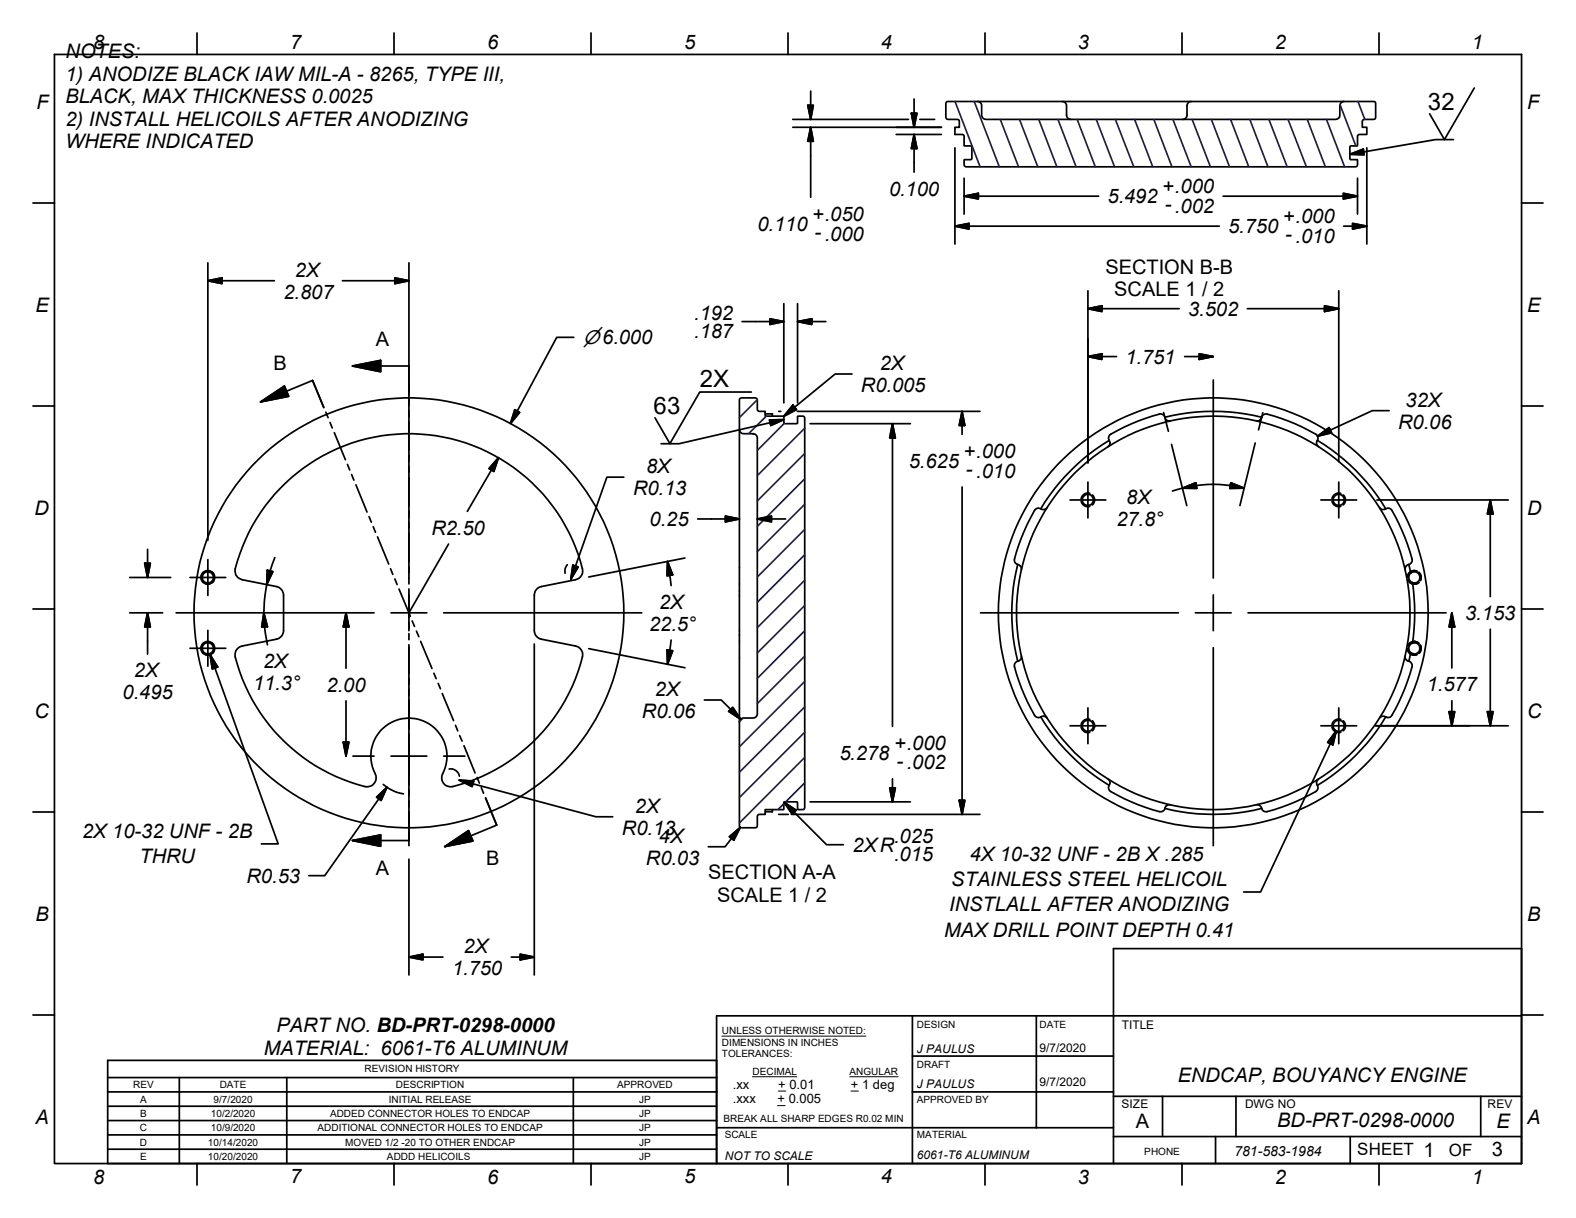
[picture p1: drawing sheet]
<svg xmlns="http://www.w3.org/2000/svg" width="279mm" height="216mm" viewBox="0 0 279 216" stroke-linecap="round" stroke-linejoin="round" font-family="sans-serif">
<g fill="none" stroke="#000" stroke-width=".3">
<path d="M9.7 9.7h260v196.5h-260zM34.9 5.8v3.9M69.8 5.8v3.9M104.8 5.8v3.9M139.7 5.8v3.9M143.2 18.7h1l-.5 2.5zM143.7 16.2v5M162.1 17.5v5.1M167.8 18.1h5.9l.3 .4 .1 2.3 .3 .3 .4 .1h62l.4-.1 .2-.3 .1-2 .1-.4 .3-.3 5.6-.1a.32 .32 0 0 1 .4 .4v2.4a.34 .34 0 0 1-.4 .4l-1.9 .1-.1 .2v1.1h.8v1.2l-1.5 .1-.1 .3-.1 1.7h-1.1l-.2 .2 .1 2.1 1.3 .2-.1 .9-.3 .3h-69l-.4-.3v-.9l1.4-.2v-2.1l-.2-.2h-1.2v-1.7a.34 .34 0 0 0-.4-.4h-1.2v-1.2h.8v-1.1a.34 .34 0 0 0-.4-.3h-1.6l-.4-.3v-2.5zM173.3 18h65M174.6 5.8v3.9M188.3 18l.4 .1 .4 .4v2.1l.4 .5 .3 .1"/>
<path d="M209.5 5.8v3.9M211.2 18l-.4 .1-.3 .4-.1 2.1-.3 .5-.4 .1M244.5 5.8v3.9M261.4 15.6l-5.3 9.1-2.7-4.5M5.8 36h3.9M140.5 21.2h20.6M140.5 22.6h26.4M143.7 22.6v12.4M143.7 22.6l.5 2.4h-1zM158.9 23.8h8M161.6 20.1h1l-.5 2.5zM162.1 23.8l.5 2.5h-1z"/>
<path d="M162.1 23.8v6.7M163.1 21.2h2.6M169.3 26.2v17.1M170.9 31.6v6.4M170.9 34.8l2.5-.5v1zM170.9 34.8h23.9M216.8 34.8h23.9M238.2 34.3l2.5 .5-2.5 .5zM239.3 27.3l2.4-.9 .2 1zM239.8 39.6l2.5 .5-2.5 .5zM240.7 31.6v6.4M242.3 26.2v17.1"/>
<path d="M257.7 24.7h-3.2l-15.2 2.6M269.7 36h3.9M36.9 46.6v49.2M36.9 49.8l2.4-.5v1zM36.9 49.8h11.7M60.7 49.8h11.8M70 49.3l2.5 .5-2.5 .5zM72.5 46.6v56.9M101.7 59.8h-3l-8.2 15.3M131.6 57h7.4M136.5 56.5l2.5 .5-2.5 .5zM139 53.8v17.6"/>
<path d="M141.4 53.8v17.6M141.4 57l2.5-.5v1zM141.4 57h5M169.3 40.1l2.5-.5v1zM169.3 40.1h46.9M192.9 54.7l2.4-.5v1zM192.9 51.5v30.5M209 54.7h-16.1M221.1 54.7h16.2M234.8 54.2l2.5 .5-2.5 .5zM237.3 51.5v30.3M238.2 40.1h4.1"/>
<path d="M5.8 72h3.9M46.2 71.2l4.2-2.8 .8 1.9zM46.2 71.2l9.2-3.8 2 4.8M57.8 73.1l.4 .9M58.5 74.9l.4 1M59.3 76.7l1.9 4.8M62.5 64.9l5-1v2zM62.5 64.9h10M91.3 72.6l.8 .5-1.6 2zM131.1 76.1v51.9M131.2 70.6l.3-.1h2.4l.3 .1 .2 2.2 .2 .1h1.1v.9h3.2l.2 1.3h2.2l.1-1.3h.9a.34 .34 0 0 1 .4 .3v69a.34 .34 0 0 1-.4 .4h-.9l-.1-1.3h-2.2l-.2 1.3h-3.2v.9h-1.1l-.2 .1-.1 .2v1.6a.34 .34 0 0 1-.4 .4h-2.4a.34 .34 0 0 1-.4-.4v-18.4l.2-.4 .4-.2h2l.3-.2 .3-.6v-48.9l-.1-.3-.3-.3-2.2-.1-.4-.2-.2-.4v-5.4zM133.2 69.5h-9.1l-5.3 9.1-2.7-4.5"/>
<path d="M135.7 73.4h1.2v.4M136.4 74.4h2.6l-2.3 1zM138 72.9h.4M139 74.4l-18.6 4.3h-3.2M140.6 71.8l.6 .8-2.2 1.2zM141.4 72.9h32.3M143.6 75.1h17.8M151 66.3h-2.9l-9.1 7.5M158.2 75.1v53.7M158.2 75.1l.5 2.5h-1zM170.6 72.9l.4 2.5h-.9zM170.6 72.9v4.1"/>
<path d="M192.9 63.2l2.4-.5v1zM192.9 63.2h5.1M196.6 78.1a36.1 36.1 0 0 0-12.1 12.1M206.3 73.1l.8 3.4M206.5 74a36 36 0 0 1 17.2 0M207.5 74.6a.84 .84 0 0 1-1-.8l-.4-.3-.4-.1a30.7 30.7 0 0 0-9.1 3.9v.6a.9 .9 0 0 1-.2 1.3M207.7 78.8l2.7 10.8M210 63.2h5.1M212.6 62.7l2.5 .5-2.5 .5zM215.1 67.4v35.1M222.5 78.5l-2.7 11.1M222.7 74.6a1.03 1.03 0 0 0 1.2-1l.3-.2a29.8 29.8 0 0 1 9.2 3.7l.2 .4v.4a.84 .84 0 0 0 .2 1.3"/>
<path d="M223.9 73.2l-.8 3M233.6 78.1a35.3 35.3 0 0 1 12.1 12.1M233.6 77.3l2-1.5 .5 .9zM246.3 72.8h-3l-9.7 4.5M269.7 72h3.9M25.7 99.8h.9l-.4 2.6zM26.2 97.4v5M36.9 99.2v6.3M48.7 98.8a25.8 25.8 0 0 0-1.3 15.5M49.7 86.6a31.7 31.7 0 0 1 53.6 14.5 1.62 1.62 0 0 1-1.3 1.7l-6 1.2a1.59 1.59 0 0 0-1.3 1.5v6.3a1.59 1.59 0 0 0 1.3 1.5l6 1.2a1.58 1.58 0 0 1 1.3 2 31.6 31.6 0 0 1-23.3 23 1.59 1.59 0 0 1-1.5-2.4 6.8 6.8 0 0 0-6.2-9.8 6.8 6.8 0 0 0-5.7 10.1 1.62 1.62 0 0 1-1.9 2 31.7 31.7 0 0 1-23-23.2 1.58 1.58 0 0 1 1.2-1.7l6.1-1.2a1.59 1.59 0 0 0 1.3-1.5v-6.3a1.59 1.59 0 0 0-1.3-1.5l-6.1-1.2a1.65 1.65 0 0 1-1.2-2 31.5 31.5 0 0 1 8-14.2zM61.6 82.3l.4 1M62.3 84.1l.4 1"/>
<path d="M63.1 85.9l2 4.9M65.4 91.6l.4 1M66.2 93.4l.4 1M66.9 95.2l2 4.8M79.5 96.4l-7 12.2M88.4 81.1l-.9 2.5-.8-.5zM88.4 81.1l-5.6 9.6M110.6 84.6h-3l-6.4 18.1M118.3 99.5l.7 4.3M118.3 99.5l1 2.4-1 .2zM121.4 98.9l-17 3.4M123.7 92h7.4"/>
<path d="M128.6 91.5l2.5 .5-2.5 .5zM134.3 92l2.5-.5v1zM134.3 92h5M170.6 86.3v58.1M185.7 90a.9 .9 0 0 1-1.3 .1h-.5l-.4 .2a33.7 33.7 0 0 0-3.7 9l.1 .4 .5 .4M189.7 88.6h6.3M191.7 88.9a1.25 1.25 0 0 0 1.5 .9M192.9 85.4v6.4M193.2 87.5a1.17 1.17 0 0 0-1.5 .9M193.7 87.7a1.18 1.18 0 0 1 0 1.8M209.6 86.5l2.4-.9 .2 1zM218.2 85.6l2.4 .9-2.6 .1z"/>
<path d="M220.6 86.5a22.6 22.6 0 0 0-12.7 .5M234.2 88.6h6.3M236.1 88.9a1.29 1.29 0 0 0 1.6 .9M237.3 85.4v6.4M237.7 87.5a1.2 1.2 0 0 0-1.6 .9M238.1 87.7a1.18 1.18 0 0 1 0 1.8M244.1 88.6h23.3M244.6 90a.89 .89 0 0 0 1.3 .1l.6 .1a28 28 0 0 1 3.5 7.6l.3 1.3a.96 .96 0 0 1-.9 1.1l-.3 .4v.4M264.2 88.6v17.1M264.2 88.6l.5 2.5h-1zM5.8 107.9h3.9M23 108.6h5.8"/>
<path d="M23 102.4h7.3M26.2 108.6l.4 2.5h-.9zM26.2 108.6v7.4M31.2 108.6h35.1M33.7 102.4h6.3M33.7 114.9h6.3M35.7 102.6a1.18 1.18 0 0 0 1.5 .9M35.7 115.2a1.18 1.18 0 0 0 1.5 .9M36 114a1.21 1.21 0 0 0 0 1.8M36 101.5a1.21 1.21 0 0 0 0 1.8M36.5 113.8a1.17 1.17 0 0 1 1.5 .9M36.5 101.2a1.17 1.17 0 0 1 1.5 .9"/>
<path d="M36.9 111.7v6.4M37.2 101.2a1.17 1.17 0 0 0-1.5 .9M37.2 113.8a1.17 1.17 0 0 0-1.5 .9M37.3 116.1l1.3 2.1-1 .4zM37.3 116.1l12 33.5h-3M37.6 101.5a1.17 1.17 0 0 1 0 1.8M37.6 114a1.17 1.17 0 0 1 0 1.8M38 115.2a1.18 1.18 0 0 1-1.5 .9M38 102.6a1.18 1.18 0 0 1-1.5 .9M46.8 108.6l.6 2.5h-1zM47.4 101.1l1 .2-1.1 2.3zM61.3 108.6v9.8"/>
<path d="M61.3 108.6l.5 2.5h-.9zM69.2 100.8l.4 1M69.3 108.6h6.4M70 102.6l.4 1M70.7 104.4l2 4.8M72.5 104.4v7.4M72.5 112.3v1.1M72.5 114.3v35.6M73.1 110.1l.4 .9M73.8 111.9l.5 1M74.6 113.7l2 4.8M76.9 119.3l.4 1"/>
<path d="M78.7 108.6h35.1M94.7 114.2v58.6M100.6 100.1l-.4 .7v.8M101.6 100.2l.9 .3-1.3 2.2zM104.4 115l17 3.4M118.3 115.2l1 .2-1 2.4zM119 113.5l-.7 4.3M173.8 108.6h35.1M180.4 100.1a35.3 35.3 0 0 0 0 17.1M180.4 100.1a.81 .81 0 0 1 .7 .9M181.1 116.2a.87 .87 0 0 1-.8 1.1l-.4 .3-.1 .4a32.7 32.7 0 0 0 3.7 9 1.44 1.44 0 0 0 1.5 0h.3l.4 .3M211.9 108.6h6.4"/>
<path d="M215.1 105.5v6.3M215.1 114.8v35.1M221.3 108.6h35.1M249.1 116.2a.84 .84 0 0 0 .8 1.1l.4 .5 .1 .2a30.7 30.7 0 0 1-3.9 9.1h-.6a.91 .91 0 0 0-1.3 .2M249.5 115l.2 .6 .5 .4M249.6 102.8l.4 .5 .6 .2M249.8 100.1l.3 1.5M250.1 101.6a1 1 0 0 0 .3 1.7M250.1 115.7l-.3 1.5M250.1 101.6a.99 .99 0 0 1 1.6 .6 .99 .99 0 0 1-1.3 1.1M250.2 101.3l-.5 .4-.2 .6M250.3 101.2l.4-.1 .5 .1"/>
<path d="M250.4 114a.98 .98 0 0 0-.3 1.7M250.4 114a.98 .98 0 0 1 1.3 1.1 .98 .98 0 0 1-1.6 .6M250.4 103.3a38 38 0 0 1 0 10.7M250.6 113.7l-.6 .3-.4 .4M250.7 113.7h.1M250.8 113.7l.8 .3zM251.2 116l-.9 .1M251.5 101.5l.3 .2 .1 .6-.1 .6M251.6 103.2l-.5 .3h-.4M251.8 114.3l.1 .7-.1 .5-.3 .3M257.4 108.6v9.8M257.4 108.6l.5 2.5h-1z"/>
<path d="M264.2 111.5v17.2M269.7 107.9h3.9M60.9 131.6h.9l-.5 2.4zM61.3 124.2v9.8M62.6 134h3.7M67.9 139l1 .7 1 .6 1.6 .4M68.6 139.6l-11 15.6h-2.8M69.3 134h6.4M77.7 121.1l.4 1M78.4 122.9l2 4.8M78.7 134h3.7M79.6 136.3a1.57 1.57 0 0 1 1.8 1.3"/>
<path d="M80.8 128.6l.4 1M81.4 138.3l24.2 6.5h3M81.4 138.3l2.6 .2-.3 .9zM81.5 130.4l.4 1M82.3 132.2l1.9 4.8M84.6 137.8l.4 1M85.3 139.6l.4 1M124.9 124.1h3l3.4 3.4M129.2 126.1l.7-.7 1.4 2.1zM157.7 139.7h1l-.5 2.4zM158.2 138v4.1M184.5 127.1a36.1 36.1 0 0 0 12.1 12.1"/>
<path d="M189.7 128.7h6.3M191.7 128.9a1.24 1.24 0 0 0 1.5 .9M192.9 125.5v6.3M193.2 127.5a1.25 1.25 0 0 0-1.5 .9M193.7 127.8a1.18 1.18 0 0 1 0 1.7M196.4 138.1a.76 .76 0 0 1 .2 1.1M196.6 139.2l-.1 .4 .2 .6a33.7 33.7 0 0 0 9 3.7 1.19 1.19 0 0 0 1-1l.4-.2h.4M233.8 138.1a.87 .87 0 0 0-.2 1.3v.4l-.2 .4a29.8 29.8 0 0 1-9.2 3.7l-.3-.2-.2-.4M234.2 128.7h6.3M236.1 128.9a1.25 1.25 0 0 0 1.6 .9M236.9 129.6l-13.4 28.5h-3M236.9 129.6l-.6 2.4-.9-.4z"/>
<path d="M237.3 125.5v6.3M237.7 127.5a1.29 1.29 0 0 0-1.6 .9M238.1 127.8a1.18 1.18 0 0 1 0 1.7M245.7 127.1a35.3 35.3 0 0 1-12.1 12.1M256.9 126.2h1l-.5 2.5zM257.4 124.2v4.5M263.7 126.2h1l-.5 2.5zM267.4 128.7h-23.5M5.8 143.9h3.9M62.5 149l5-1v2zM66.8 141.3l1.8-1.7-1 2.3zM72.5 152.3v20.5"/>
<path d="M72.5 149h-10M78.8 150.1l4.3-2.9 .7 1.9zM86.1 141.4l2 4.9-9.3 3.8M129.3 148.3l1.9-1.6-1.1 2.2zM131.2 146.7l-2.7 3.4h-2.9M136.9 143.5v.4h-1.2M138 144.4h1.7M139 142.2l2.1 1.4-.7 .7zM139 142.2l7.5 7.5h3M140.3 144.4h33.4M143.6 142.1h17.8M170.1 141.9h.9l-.4 2.5z"/>
<path d="M206.5 143.3a35.3 35.3 0 0 0 17.2 0M222.7 142.7a.84 .84 0 0 1 1 .6M269.7 143.9h3.9M5.8 179.9h3.9M72.5 169.7l2.5-.6v1zM72.5 169.7h6M90.6 169.7h4.1M92.2 169.1l2.5 .6-2.5 .4zM269.7 168.1h-72.3v38.1M269.7 179.9h3.9M19.1 193.5h107.9M19.1 191h107.9"/>
<path d="M19.1 196.1h107.9M19.1 198.6h107.9M31.8 191v15.2M50.8 191v15.2M101.6 191v15.2M127 199.9h70.4M127 188h-107.9v18.2h250.6M161.8 187.2h35.6M161.8 193.5h35.6M161.8 180.1v26.1M183.7 180.1v19.8M197.4 194.3h72.3"/>
<path d="M206.1 194.3v7.2M219.1 194.3v7.2M262.5 194.3v7.2M269.7 180.1h-142.7v26.1M19.1 201.2h107.9M19.1 203.7h107.9M34.9 206.2v3.9M69.8 206.2v3.9M104.8 206.2v3.9M139.7 206.2v3.9M174.6 206.2v3.9M197.4 201.5h72.3"/>
<path d="M209.5 206.2v3.9M215.5 201.5v4.7M239.4 201.5v4.7M244.5 206.2v3.9"/>
<circle cx="192.9" cy="88.6" r=".99"/>
<circle cx="237.3" cy="88.6" r=".99"/>
<circle cx="36.8" cy="114.9" r="1"/>
<circle cx="36.8" cy="102.3" r="1"/>
<circle cx="72.5" cy="108.6" r="38.1"/>
<circle cx="215.1" cy="108.6" r="34.9"/>
<circle cx="215.1" cy="108.6" r="38.1"/>
<circle cx="192.9" cy="128.7" r=".99"/>
<circle cx="237.3" cy="128.7" r=".99"/>
</g>
<path d="M128 183.7h25.5M133.4 190.9h7.9M137.8 196h1.4M138 193.4h1.3M150.6 190.9h8.6M150.9 193.4h1.3" fill="none" stroke="#000" stroke-width=".18"/>
<g fill="#000" stroke="#000" stroke-width=".3">
<path d="M143.2 18.7h1l-.5 2.5zM143.7 22.6l.5 2.4h-1zM161.6 20.1h1l-.5 2.5zM162.1 23.8l.5 2.5h-1zM169.3 40.1l2.5-.5v1zM170.9 34.8l2.5-.5v1zM238.2 34.3l2.5 .5-2.5 .5zM239.3 27.3l2.4-.9 .2 1zM36.9 49.8l2.4-.5v1zM70 49.3l2.5 .5-2.5 .5zM136.5 56.5l2.5 .5-2.5 .5zM141.4 57l2.5-.5v1z"/>
<path d="M192.9 54.7l2.4-.5v1zM234.8 54.2l2.5 .5-2.5 .5zM239.8 39.6l2.5 .5-2.5 .5zM46.2 71.2l4.2-2.8 .8 1.9zM62.5 64.9l5-1v2zM91.3 72.6l.8 .5-1.6 2zM136.4 74.4h2.6l-2.3 1zM140.6 71.8l.6 .8-2.2 1.2zM158.2 75.1l.5 2.5h-1zM170.6 72.9l.4 2.5h-.9zM192.9 63.2l2.4-.5v1zM212.6 62.7l2.5 .5-2.5 .5z"/>
<path d="M233.6 77.3l2-1.5 .5 .9zM25.7 99.8h.9l-.4 2.6zM88.4 81.1l-.9 2.5-.8-.5zM128.6 91.5l2.5 .5-2.5 .5zM134.3 92l2.5-.5v1zM209.6 86.5l2.4-.9 .2 1zM218.2 85.6l2.4 .9-2.6 .1zM264.2 88.6l.5 2.5h-1zM26.2 108.6l.4 2.5h-.9zM37.3 116.1l1.3 2.1-1 .4zM47.4 101.1l1 .2-1.1 2.3zM46.8 108.6l.6 2.5h-1z"/>
<path d="M61.3 108.6l.5 2.5h-.9zM101.6 100.2l.9 .3-1.3 2.2zM118.3 115.2l1 .2-1 2.4zM118.3 99.5l1 2.4-1 .2zM257.4 108.6l.5 2.5h-1zM60.9 131.6h.9l-.5 2.4zM81.4 138.3l2.6 .2-.3 .9zM129.2 126.1l.7-.7 1.4 2.1zM157.7 139.7h1l-.5 2.4zM236.9 129.6l-.6 2.4-.9-.4zM256.9 126.2h1l-.5 2.5zM263.7 126.2h1l-.5 2.5z"/>
<path d="M62.5 149l5-1v2zM66.8 141.3l1.8-1.7-1 2.3zM78.8 150.1l4.3-2.9 .7 1.9zM129.3 148.3l1.9-1.6-1.1 2.2zM139 142.2l2.1 1.4-.7 .7zM170.1 141.9h.9l-.4 2.5zM72.5 169.7l2.5-.6v1zM92.2 169.1l2.5 .6-2.5 .4z"/>
</g>
<g fill="none" stroke="#1e1e47" stroke-width=".3">
<path d="M169.3 18l4.5 11.6M172.7 18l4.5 11.6M237.6 18.6l2.8 7.3M240.7 18l1.3 3.2M177.3 21.2l3.3 8.4M180.7 21.2l3.3 8.4M184.1 21.2l3.3 8.4M187.6 21.2l3.2 8.4M191 21.2l3.2 8.4M194.4 21.2l3.2 8.4M197.7 21.2l3.3 8.4M201.1 21.2l3.3 8.4"/>
<path d="M204.6 21.2l3.2 8.4M207.9 21.2l3.3 8.4M211.3 21.2l3.3 8.4M214.8 21.2l3.2 8.4M218.2 21.2l3.2 8.4M221.6 21.2l3.2 8.4M225 21.2l3.2 8.4M228.3 21.2l3.3 8.4M231.8 21.2l3.2 8.4M235.2 21.2l3.2 8.4M134.2 70.9l-3.1 3.1M135.8 73.8l-3.1 3.1"/>
<path d="M139 75.1l-4.7 4.7M142.7 75.9l-8.4 8.4M142.7 98.3l-8.4 8.5M142.7 93.9l-8.4 8.4M142.7 89.4l-8.4 8.4M142.7 84.9l-8.4 8.4M142.7 80.4l-8.4 8.4M142.7 116.3l-8.4 8.4M142.7 111.8l-8.4 8.4M142.7 107.3l-8.4 8.4M142.7 102.8l-8.4 8.5M131.7 127.4l-.6 .4"/>
<path d="M142.7 138.8l-3.4 3.3M142.7 134.3l-11.6 11.6M142.7 129.8l-11.6 11.6M142.7 125.3l-11.6 11.6M142.7 120.8l-11.6 11.6M139 142.5l-1.1 1M142.6 143.3l-.1 .1"/>
</g>
<g font-size="4.3">
<text x="253.2" y="19.5">32</text>
<text x="124.1" y="68.6">2X</text>
<text x="115.9" y="73.4">63</text>
</g>
<g font-size="3.5">
<text x="11.6" y="10.3">NOTES:</text>
<text x="16.5" y="8.7">8</text>
<text x="51.4" y="8.7">7</text>
<text x="86.3" y="8.7">6</text>
<text x="121.3" y="8.7">5</text>
<text x="156.2" y="8.7">4</text>
<text x="191.1" y="8.7">3</text>
<text x="226" y="8.7">2</text>
<text x="260.9" y="8.7">1</text>
<text x="11.6" y="14.3">1) ANODIZE BLACK IAW MIL-A - 8265, TYPE III,</text>
<text x="6.5" y="19.3">F</text>
<text x="11.6" y="18.3">BLACK, MAX THICKNESS 0.0025</text>
<text x="11.6" y="22.3">2) INSTALL HELICOILS AFTER ANODIZING</text>
<text x="270.7" y="19.3">F</text>
<text x="11.6" y="26.3">WHERE INDICATED</text>
<text x="157.6" y="34.7">0.100</text>
<text x="206" y="34.3">+.000</text>
<text x="134.3" y="40.9">0.110</text>
<text x="144" y="39.1">+.050</text>
<text x="196.3" y="36">5.492</text>
<text x="206.5" y="37.4">- .002</text>
<text x="217.7" y="41.4">5.750</text>
<text x="227.4" y="39.6">+.000</text>
<text x="144.4" y="42.3">- .000</text>
<text x="227.9" y="42.8">- .010</text>
<text x="50.2" y="52.9">2.807</text>
<text x="52.3" y="49.1">2X</text>
<text x="196" y="48.5">SECTION B-B</text>
<text x="197.5" y="52.6">SCALE 1 / 2</text>
<text x="6.3" y="55.2">E</text>
<text x="123.1" y="56.7">.192</text>
<text x="123.1" y="59.9">.187</text>
<text x="210.7" y="56">3.502</text>
<text x="270.7" y="55.2">E</text>
<text x="48.5" y="65.6">B</text>
<text x="66.6" y="61.4">A</text>
<text x="103.3" y="61">⌀6.000</text>
<text x="156" y="65.7">2X</text>
<text x="199.5" y="64.5">1.751</text>
<text x="152.6" y="69.5">R0.005</text>
<text x="247.9" y="76">R0.06</text>
<text x="249.2" y="72.1">32X</text>
<text x="114.5" y="83.9">8X</text>
<text x="161.1" y="82.9">5.625</text>
<text x="170.8" y="81.2">+.000</text>
<text x="112.2" y="87.8">R0.13</text>
<text x="171.2" y="84.3">- .010</text>
<text x="199.7" y="89.3">8X</text>
<text x="6.1" y="91.2">D</text>
<text x="76.5" y="94.8">R2.50</text>
<text x="115.2" y="93.3">0.25</text>
<text x="197.9" y="93.2">27.8°</text>
<text x="270.7" y="91.2">D</text>
<text x="116.8" y="107.9">2X</text>
<text x="115.1" y="111.8">22.5°</text>
<text x="259.7" y="109.9">3.153</text>
<text x="46.6" y="118.4">2X</text>
<text x="21.7" y="123.9">0.495</text>
<text x="23.7" y="120.1">2X</text>
<text x="44.9" y="122.3">11.3°</text>
<text x="57.9" y="122.6">2.00</text>
<text x="116.1" y="123.4">2X</text>
<text x="252.9" y="122.5">1.577</text>
<text x="6.1" y="127.2">C</text>
<text x="113.8" y="127.2">R0.06</text>
<text x="270.7" y="127.2">C</text>
<text x="148.8" y="134.6">5.278</text>
<text x="158.5" y="132.9">+.000</text>
<text x="158.9" y="136.1">- .002</text>
<text x="14.6" y="148.6">2X 10-32 UNF - 2B</text>
<text x="110.3" y="147.9">R0.13</text>
<text x="112.6" y="144.1">2X</text>
<text x="116.8" y="149.4">4X</text>
<text x="158.5" y="149.4">.025</text>
<text x="24.7" y="153">THRU</text>
<text x="66.6" y="155">A</text>
<text x="86.2" y="153.3">B</text>
<text x="114.5" y="153.2">R0.03</text>
<text x="125.6" y="155.8">SECTION A-A</text>
<text x="151.1" y="151">2XR</text>
<text x="158.5" y="152.6">.015</text>
<text x="171.9" y="152.7">4X 10-32 UNF - 2B X .285</text>
<text x="43.7" y="156.5">R0.53</text>
<text x="127.1" y="159.8">SCALE 1 / 2</text>
<text x="168.3" y="161.6">INSTLALL AFTER ANODIZING</text>
<text x="168.7" y="157.1">STAINLESS STEEL HELICOIL</text>
<text x="6.3" y="163.2">B</text>
<text x="167.4" y="166">MAX DRILL POINT DEPTH 0.41</text>
<text x="270.7" y="163.2">B</text>
<text x="80.2" y="172.8">1.750</text>
<text x="82.2" y="169">2X</text>
<text x="49" y="182.9">PART NO. BD-PRT-0298-0000</text>
<text x="46.8" y="186.9">MATERIAL: 6061-T6 ALUMINUM</text>
<text x="208.8" y="191.9">ENDCAP, BOUYANCY ENGINE</text>
<text x="6.3" y="199.2">A</text>
<text x="201.3" y="199.9">A</text>
<text x="226.4" y="199.9">BD-PRT-0298-0000</text>
<text x="265.3" y="199.9">E</text>
<text x="270.7" y="199.2">A</text>
<text x="16.5" y="209.8">8</text>
<text x="51.4" y="209.8">7</text>
<text x="86.3" y="209.8">6</text>
<text x="121.3" y="209.8">5</text>
<text x="156.2" y="209.8">4</text>
<text x="191.1" y="209.8">3</text>
<text x="226" y="209.8">2</text>
<text x="252.4" y="205">1</text>
<text x="260.9" y="209.8">1</text>
<text x="264.5" y="205">3</text>
</g>
<g font-size="3">
<text x="240.6" y="204.8">SHEET</text>
<text x="256.9" y="204.8">OF</text>
</g>
<text font-size="2.5" x="218.8" y="204.8">781-583-1984</text>
<g font-size="2.3">
<text x="129.9" y="193">.xx</text>
<text x="129.9" y="195.6">.xxx</text>
<text x="137.8" y="195.6">+ 0.005</text>
<text x="138" y="193">+ 0.01</text>
<text x="150.8" y="193">+ 1 deg</text>
</g>
<g font-size="2.1">
<text x="198.9" y="182.4">TITLE</text>
<text x="162.6" y="186.7">J PAULUS</text>
<text x="184.3" y="186.5">9/7/2020</text>
<text x="162.6" y="192.9">J PAULUS</text>
<text x="184.3" y="192.6">9/7/2020</text>
<text x="198.8" y="196.4">SIZE</text>
<text x="220.7" y="196.4">DWG NO</text>
<text x="263.7" y="196.3">REV</text>
<text x="128.5" y="205.6">NOT TO SCALE</text>
<text x="162.6" y="205.5">6061-T6 ALUMINUM</text>
</g>
<g font-size="1.8">
<text x="128" y="183.4">UNLESS OTHERWISE NOTED:</text>
<text x="128" y="185.4">DIMENSIONS IN INCHES</text>
<text x="162.6" y="182.2">DESIGN</text>
<text x="184.3" y="182.1">DATE</text>
<text x="64.6" y="190.1">REVISION HISTORY</text>
<text x="128" y="187.3">TOLERANCES:</text>
<text x="133.4" y="190.5">DECIMAL</text>
<text x="150.6" y="190.5">ANGULAR</text>
<text x="162.6" y="189.2">DRAFT</text>
<text x="23.6" y="192.9">REV</text>
<text x="24.9" y="195.4">A</text>
<text x="24.9" y="198">B</text>
<text x="37.4" y="198">10/2/2020</text>
<text x="37.9" y="195.4">9/7/2020</text>
<text x="39" y="192.9">DATE</text>
<text x="58.5" y="198">ADDED CONNECTOR HOLES TO ENDCAP</text>
<text x="68.9" y="195.5">INITIAL RELEASE</text>
<text x="70.2" y="192.9">DESCRIPTION</text>
<text x="109.4" y="192.9">APPROVED</text>
<text x="113.3" y="195.4">JP</text>
<text x="113.3" y="198">JP</text>
<text x="162.6" y="195.6">APPROVED BY</text>
<text x="24.8" y="200.5">C</text>
<text x="24.8" y="203.1">D</text>
<text x="36.9" y="203.1">10/14/2020</text>
<text x="37.4" y="200.5">10/9/2020</text>
<text x="56.3" y="200.5">ADDITIONAL CONNECTOR HOLES TO ENDCAP</text>
<text x="61.2" y="203.1">MOVED 1/2 -20 TO OTHER ENDCAP</text>
<text x="113.3" y="200.5">JP</text>
<text x="113.3" y="203.1">JP</text>
<text x="128.3" y="199">BREAK ALL SHARP EDGES R0.02 MIN</text>
<text x="128.5" y="201.8">SCALE</text>
<text x="162.6" y="201.8">MATERIAL</text>
<text x="24.9" y="205.6">E</text>
<text x="36.9" y="205.6">10/20/2020</text>
<text x="68.6" y="205.6">ADDD HELICOILS</text>
<text x="113.3" y="205.6">JP</text>
<text x="202.9" y="204.8">PHONE</text>
</g>
</svg>
